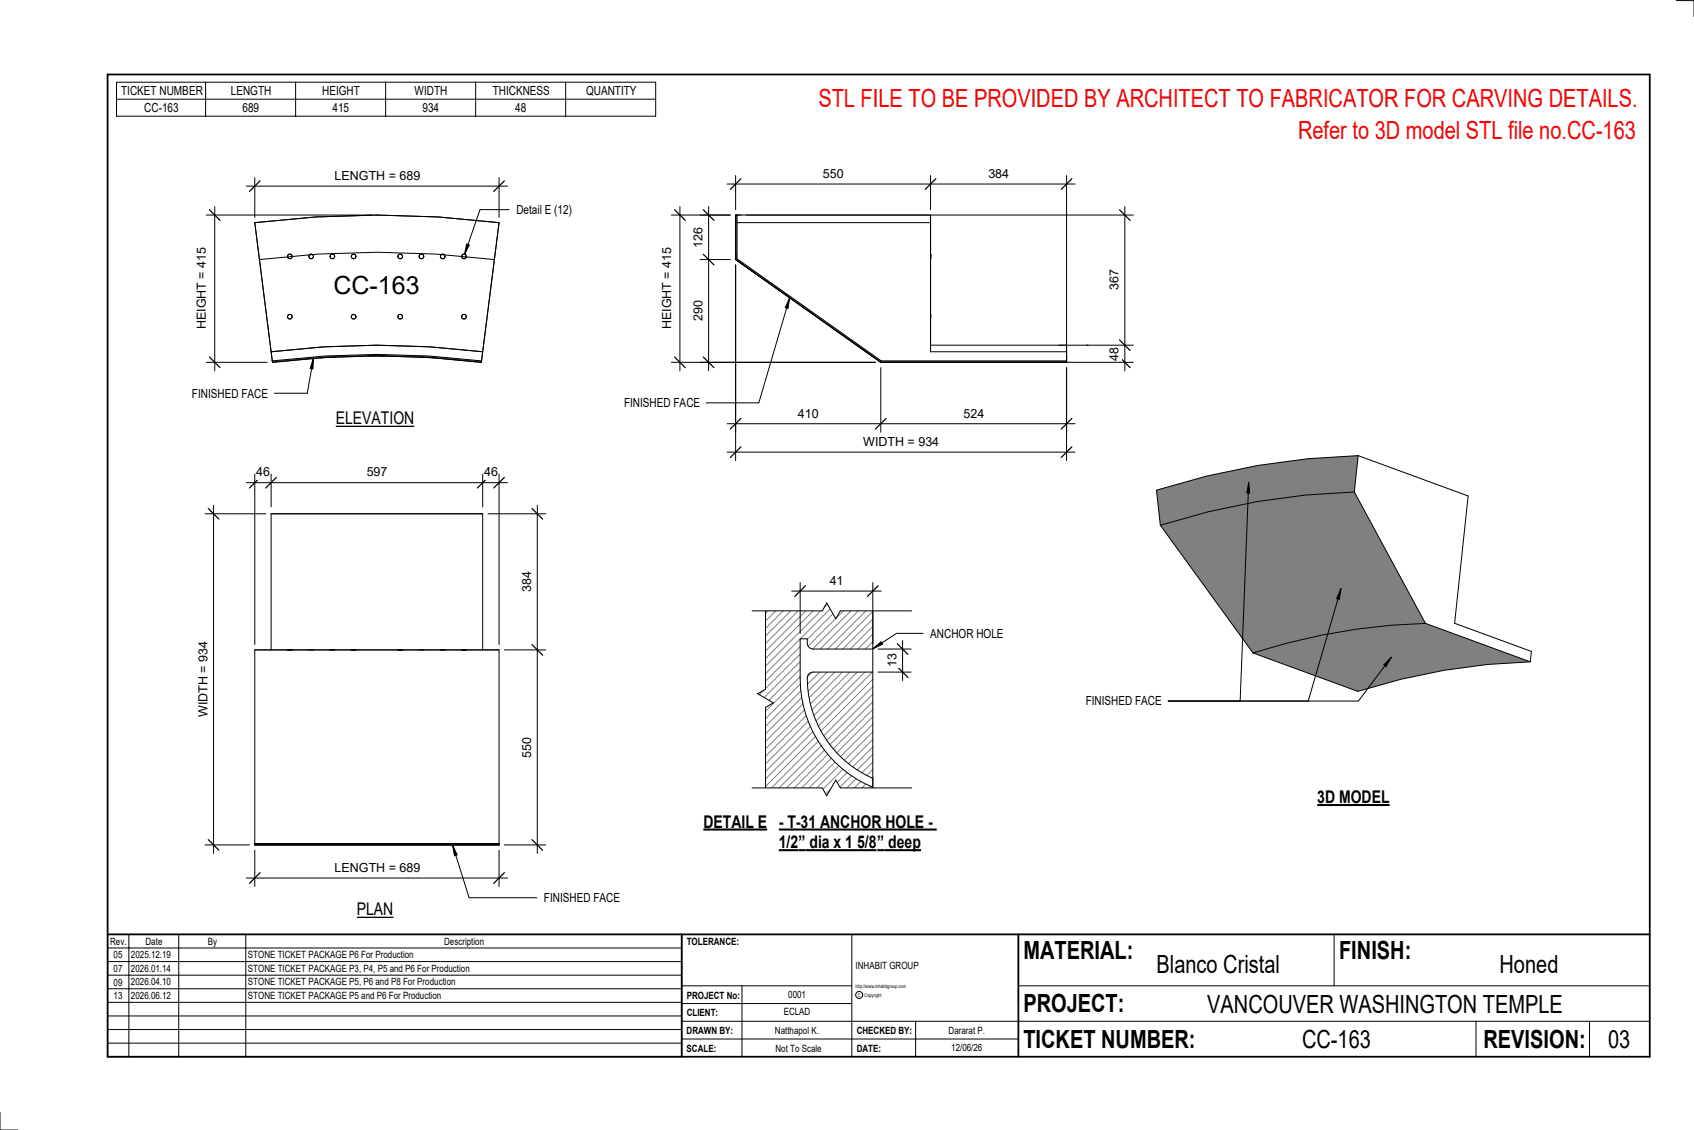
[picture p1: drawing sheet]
<svg xmlns="http://www.w3.org/2000/svg" width="914mm" height="610mm" viewBox="0 0 914 610" stroke-linecap="round" stroke-linejoin="round" font-family="sans-serif">
<g fill="#808080">
<path d="M626 283a376 376 0 0 1 105-18l38 71a334 334 0 0 0-93 16z"/>
<path d="M624 264a391 391 0 0 1 109-18l-2 19a376 376 0 0 0-105 18z"/>
<path d="M676 352a337 337 0 0 1 93-16l57 21a335 335 0 0 0-93 16z"/>
</g>
<path d="M733 246a391 391 0 0 0-109 18l2 19M733 246l-2 19M733 246l59 22-7 68 42 15-1 6M731 265l38 71M731 265a376 376 0 0 0-105 18M626 283l50 69M769 336a334 334 0 0 0-93 16M769 336l57 21M676 352l57 21a335 335 0 0 1 93-16" fill="none" stroke="#000" stroke-width=".54"/>
<path d="M397 116h1v24l78 55h100h-101l-78-55z" fill="#7c7c7c"/>
<g fill="none" stroke="#000" stroke-width=".54">
<path d="M397 116v4zM398 116v24l78 55h100M502 116v4zM502 116h-105v24M397 136v4zM398 120h104M502 138v1M502 139h.1M502 137v1zM502 120v70M397 140l78 55M502 171v1z"/>
<path d="M502 170v1zM475 195h101M502 190h74M576 186h-74v4M576 186v4zM576 192v3zM576 190v5M586 186h1"/>
</g>
<path d="M147 195a456 456 0 0 1 113 0 456 456 0 0 0-113 0z" fill="#7c7c7c"/>
<g fill="none" stroke="#000" stroke-width=".54">
<path d="M203 116h.1M146 190a461 461 0 0 1 115 0M147 195l-7-55a511 511 0 0 1 127 0l-7 55M147 195l-9-75a531 531 0 0 1 131 0l-9 75M147 195a456 456 0 0 1 113 0M181 193h-8M199 192h9M226 193h8M260 195a456 456 0 0 0-113 0"/>
<circle cx="156" cy="138" r="1.2"/>
<circle cx="168" cy="138" r="1.2"/>
<circle cx="179" cy="138" r="1.2"/>
<circle cx="191" cy="138" r="1.2"/>
<circle cx="216" cy="138" r="1.2"/>
<circle cx="227" cy="138" r="1.2"/>
<circle cx="239" cy="138" r="1.2"/>
<circle cx="250" cy="138" r="1.2"/>
<circle cx="156" cy="171" r="1.2"/>
<circle cx="191" cy="171" r="1.2"/>
<circle cx="216" cy="171" r="1.2"/>
<circle cx="250" cy="171" r="1.2"/>
</g>
<path d="M138 455h131v1h-131z" fill="#7c7c7c"/>
<g fill="none" stroke="#000" stroke-width=".54">
<path d="M146 277h115M146 277v74M261 277v74M138 351h123M138 351h131M138 351v105M155 351h3M178 351h3M190 351h2M215 351h2M238 351h2M249 351h3"/>
<path d="M261 351h8M269 351v105M138 456h131M138 455h131M140 456h127"/>
</g>
<path d="M409 324v106h62v-5a64 64 0 0 1-39-59v-21h4v4l2 1h33v-26zM437 364h-1a58 58 0 0 0 35 56v-57h-32z" fill="#fff"/>
<g fill="none" stroke="#808080" stroke-width=".54">
<path d="M412 324l-3 3M416 324l-7 7M420 324l-11 11M424 324l-15 15M428 324l-19 19M432 324l-23 23M436 324l-27 27M440 324l-31 32M444 324l-35 36M448 324l-39 40M452 324l-43 44M456 324l-20 21"/>
<path d="M460 324l-24 25M464 324l-25 26M468 324l-25 26M471 326l-24 24M471 330l-20 20M471 334l-16 16M471 338l-12 12M432 349l-23 23M432 353l-23 23M432 357l-23 23M471 342l-8 8M471 346l-4 4"/>
<path d="M432 361l-23 23M432 365l-23 23M432 369l-23 23M432 373l-23 23M433 376l-24 24M433 380l-24 24M438 363l-2 2M442 363l-6 6M447 363l-11 10M451 363l-14 13M455 363l-18 17M459 363l-21 20"/>
<path d="M463 363l-24 23M467 363l-27 26M471 363l-29 29M471 366l-28 28M471 370l-26 27M471 374l-25 25M471 379l-23 23M434 383l-25 25M435 386l-26 26M436 389l-27 27M437 392l-28 28M439 395l-30 29"/>
<path d="M440 397l-31 32M442 400l-30 30M471 383l-21 21M471 387l-19 19M471 391l-17 17M471 395l-15 15M471 399l-13 13M443 402l-27 28M445 405l-25 25M447 407l-23 23M449 409l-21 21M451 411l-19 19"/>
<path d="M453 413l-17 17M455 415l-15 15M457 417l-13 13M460 418l-12 12M471 403l-11 11M471 407l-8 8M471 411l-6 6M471 415l-3 3M471 419v1M462 420l-9 10M465 422l-8 8M467 423l-6 7"/>
<path d="M470 424l-5 6M471 427l-2 3"/>
</g>
<path d="M378 116h16M382 111v89M378 140h16M378 195h95M409 324h62v106h-62zM471 350h-33l-2-1v-4h-4a122 122 0 0 0 2 36 63 63 0 0 0 37 44M471 363h-32h-2l-1 1a58 58 0 0 0 35 56" fill="none" stroke="#000" stroke-width=".54"/>
<path d="M380 113l5 6M380 137l5 6M380 193l5 5" fill="none" stroke="#000" stroke-width=".67"/>
<g fill="#fff">
<path d="M373 162h8v11h-8z"/>
<path d="M373 123h8v11h-8z"/>
</g>
<path d="M362 116h32M367 111v89M362 195h111" fill="none" stroke="#000" stroke-width=".54"/>
<path d="M364 113l6 6M364 193l6 5" fill="none" stroke="#000" stroke-width=".67"/>
<path d="M356 134h8v44h-8z" fill="#fff"/>
<path d="M403 116h209M607 111v89M571 186h41M574 195h38" fill="none" stroke="#000" stroke-width=".54"/>
<path d="M604 113l6 6M604 183l6 6M604 193l6 5" fill="none" stroke="#000" stroke-width=".67"/>
<g fill="#fff">
<path d="M598 187h7v8h-7z"/>
<path d="M598 146h7v11h-7z"/>
</g>
<path d="M397 143v90M475 198v35M576 198v35M392 229h188" fill="none" stroke="#000" stroke-width=".54"/>
<path d="M400 226l-6 5M478 226l-5 5M579 226l-6 5" fill="none" stroke="#000" stroke-width=".67"/>
<g fill="#fff">
<path d="M520 219h11v8h-11z"/>
<path d="M431 219h11v8h-11z"/>
</g>
<path d="M397 143v106M576 198v51M392 244h188" fill="none" stroke="#000" stroke-width=".54"/>
<path d="M400 241l-6 6M579 241l-6 6" fill="none" stroke="#000" stroke-width=".67"/>
<path d="M466 234h41v8h-41z" fill="#fff"/>
<path d="M392 99h188M397 95v18M502 95v18M576 95v92" fill="none" stroke="#000" stroke-width=".54"/>
<path d="M400 96l-6 6M505 96l-6 6M579 96l-6 6" fill="none" stroke="#000" stroke-width=".67"/>
<g fill="#fff">
<path d="M533 90h12v7h-12z"/>
<path d="M444 90h11v7h-11z"/>
</g>
<path d="M252 132h1l-2 5z" fill="#000"/>
<path d="M275 113h-16l-8 24M252 132h1l-2 5z" fill="none" stroke="#000" stroke-width=".54"/>
<path d="M279 109h29v8h-29z" fill="#fff"/>
<path d="M138 96v21M269 96v21M133 100h141" fill="none" stroke="#000" stroke-width=".54"/>
<path d="M140 98l-5 5M272 98l-5 5" fill="none" stroke="#000" stroke-width=".67"/>
<path d="M181 91h45v8h-45z" fill="#fff"/>
<path d="M111 116h90M116 111v89M111 195h33" fill="none" stroke="#000" stroke-width=".54"/>
<path d="M113 113l6 6M113 193l6 5" fill="none" stroke="#000" stroke-width=".67"/>
<g fill="#fff">
<path d="M105 134h8v44h-8z"/>
<path d="M180 146h47v15h-47z"/>
</g>
<path d="M138 459v19M269 459v19M133 474h141" fill="none" stroke="#000" stroke-width=".54"/>
<path d="M140 471l-5 6M272 471l-5 6" fill="none" stroke="#000" stroke-width=".67"/>
<path d="M181 464h45v8h-45z" fill="#fff"/>
<path d="M138 256v92M146 256v17M261 256v17M269 256v92M133 260h141" fill="none" stroke="#000" stroke-width=".54"/>
<path d="M140 258l-5 5M149 258l-6 5M263 258l-5 5M272 258l-5 5" fill="none" stroke="#000" stroke-width=".67"/>
<g fill="#fff">
<path d="M138 251h8v8h-8z"/>
<path d="M198 251h11v8h-11z"/>
<path d="M261 251h8v8h-8z"/>
</g>
<path d="M263 277h32M290 273v187M272 351h23M272 456h23" fill="none" stroke="#000" stroke-width=".54"/>
<path d="M287 274l6 6M287 348l6 5M287 453l6 6" fill="none" stroke="#000" stroke-width=".67"/>
<g fill="#fff">
<path d="M281 308h7v11h-7z"/>
<path d="M281 398h7v11h-7z"/>
</g>
<path d="M111 277h32M115 273v187M111 456h24" fill="none" stroke="#000" stroke-width=".54"/>
<path d="M112 274l6 6M112 453l6 6" fill="none" stroke="#000" stroke-width=".67"/>
<g fill="#fff">
<path d="M106 346h7v41h-7z"/>
<path d="M380 438h34v11h-34z"/>
</g>
<path d="M380 448h34" fill="none" stroke="#000" stroke-width="1.1" stroke-linecap="butt"/>
<g fill="#fff">
<path d="M420 438h86v11h-86z"/>
<path d="M420 449h11v11h-11z"/>
<path d="M431 449h4v11h-4z"/>
<path d="M435 449h39v11h-39z"/>
<path d="M474 449h3v11h-3z"/>
<path d="M477 449h20v11h-20z"/>
</g>
<path d="M420 448h86M420 459h53M474 459h23" fill="none" stroke="#000" stroke-width="1.1" stroke-linecap="butt"/>
<path d="M407 324h6v48l-4 2 8 5-4 3v48h-6z" fill="#fff"/>
<path d="M413 324v48l-4 2 8 5-4 3v48M471 350l5-4v1zM498 342h-14l-13 8" fill="none" stroke="#000" stroke-width=".54"/>
<path d="M471 350l5-4v1z" fill="#000"/>
<g fill="#fff">
<path d="M502 338h39v8h-39z"/>
<path d="M406 323h86v7h-38l-3 4-5-9-2 5h-38z"/>
</g>
<path d="M406 330h38l2-5 5 9 3-4h38" fill="none" stroke="#000" stroke-width=".54"/>
<path d="M406 425h38l2 4 5-8 3 4h38v7h-86z" fill="#fff"/>
<path d="M474 350h18M487 346v21M474 363h18M406 425h38l2 4 5-8 3 4h38" fill="none" stroke="#000" stroke-width=".54"/>
<path d="M484 360l6 5M484 347l6 6" fill="none" stroke="#000" stroke-width=".67"/>
<path d="M478 353h7v7h-7z" fill="#fff"/>
<path d="M427 319h49M432 314v28M471 314v33" fill="none" stroke="#000" stroke-width=".54"/>
<path d="M435 316l-6 6M474 316l-6 6" fill="none" stroke="#000" stroke-width=".67"/>
<path d="M448 309h7v8h-7z" fill="#fff"/>
<g fill="none" stroke="#000" stroke-width=".54">
<path d="M905 0h9v9M460 504v66M720 504v28M891 504h-341v37M368 532h92M401 532v38M550 532h341M368 551h523M368 541h92M494 551v19M797 551v19M858 551v19"/>
<path d="M368 561h182M0 600v10h10"/>
<circle cx="464" cy="537" r="1.9"/>
</g>
<path d="M58 40h833v530h-833zM58 504h833M368 504v66M550 504v66" fill="none" stroke="#000" stroke-width=".96"/>
<g fill="#fff">
<path d="M652 534h192v15h-192z"/>
<path d="M513 562h17v6h-17z"/>
<path d="M425 533h10v6h-10z"/>
<path d="M423 543h15v6h-15z"/>
<path d="M418 553h24v6h-24z"/>
<path d="M624 513h68v15h-68z"/>
<path d="M809 513h33v15h-33z"/>
<path d="M512 553h20v6h-20z"/>
<path d="M703 553h37v15h-37z"/>
<path d="M442 45h443v16h-443z"/>
<path d="M868 553h12v15h-12z"/>
<path d="M61 512h5v6h-5z"/>
<path d="M61 520h5v6h-5z"/>
<path d="M61 527h5v6h-5z"/>
<path d="M61 534h5v6h-5z"/>
<path d="M701 63h184v15h-184z"/>
<path d="M181 221h43v10h-43z"/>
</g>
<path d="M181 230h43" fill="none" stroke="#000" stroke-width=".69" stroke-linecap="butt"/>
<path d="M193 485h19v11h-19z" fill="#fff"/>
<path d="M193 495h19" fill="none" stroke="#000" stroke-width=".69" stroke-linecap="butt"/>
<path d="M711 424h39v12h-39z" fill="#fff"/>
<path d="M711 434h39" fill="none" stroke="#000" stroke-width="1.1" stroke-linecap="butt"/>
<g fill="none" stroke="#000" stroke-width=".54">
<path d="M63 44h291v19h-291zM63 54h291M111 44v19M160 44v19M208 44v19M257 44v19M305 44v19M426 161l-1 5h-1zM426 161l-16 56h-29M58 504h310v66h-310zM58 519h310M58 511h310"/>
<path d="M70 504v66M96 504v66M133 504v66M58 533h310M58 526h310M58 555h310M58 548h310M58 541h310M58 563h310"/>
</g>
<path d="M426 161l-1 5h-1z" fill="#000"/>
<path d="M337 214h40v7h-40z" fill="#fff"/>
<path d="M244 456l3 5-2 1z" fill="#000"/>
<path d="M244 456l3 5-2 1zM244 456l9 28h37" fill="none" stroke="#000" stroke-width=".54"/>
<path d="M294 481h40v7h-40z" fill="#fff"/>
<path d="M169 193v6h-2z" fill="#000"/>
<path d="M169 193v6h-2zM169 193l-3 19h-18" fill="none" stroke="#000" stroke-width=".54"/>
<path d="M104 208h40v8h-40z" fill="#fff"/>
<path d="M674 260l1 6h-2zM674 260l-5 118M724 318l-1 5h-2zM724 318l-18 60M751 355l-3 5-1-1zM751 355l-18 23h-102" fill="none" stroke="#000" stroke-width=".54"/>
<path d="M674 260l1 6h-2zM724 318l-1 5h-2zM751 355l-3 5-1-1z" fill="#000"/>
<path d="M586 375h41v7h-41z" fill="#fff"/>
<g font-size="13.5" fill="#f00">
<text x="442" y="58">STL FILE TO BE PROVIDED BY ARCHITECT TO FABRICATOR FOR CARVING DETAILS.</text>
<text x="701" y="75">Refer to 3D model STL file no.CC-163</text>
</g>
<g font-size="13.5">
<text x="180" y="159">CC-163</text>
<text x="552" y="517">MATERIAL:</text>
<text x="723" y="517">FINISH:</text>
<text x="624" y="525">Blanco Cristal</text>
<text x="809" y="525">Honed</text>
<text x="552" y="546">PROJECT:</text>
<text x="652" y="546">VANCOUVER WASHINGTON TEMPLE</text>
<text x="552" y="565">TICKET NUMBER:</text>
<text x="703" y="565">CC-163</text>
<text x="801" y="565">REVISION:</text>
<text x="868" y="565">03</text>
</g>
<g font-size="9.4">
<text x="181" y="229">ELEVATION</text>
<text x="711" y="433">3D MODEL</text>
<text x="380" y="446">DETAIL E</text>
<text x="420" y="446">- T-31 ANCHOR HOLE -</text>
<text x="420" y="458">1/2</text>
<text x="431" y="458">”</text>
<text x="437" y="458">dia x 1 5/8</text>
<text x="474" y="458">”</text>
<text x="479" y="458">deep</text>
<text x="193" y="494">PLAN</text>
</g>
<g font-size="6.7">
<text x="65" y="51">TICKET NUMBER</text>
<text x="125" y="51">LENGTH</text>
<text x="174" y="51">HEIGHT</text>
<text x="224" y="51">WIDTH</text>
<text x="266" y="51">THICKNESS</text>
<text x="316" y="51">QUANTITY</text>
<text x="78" y="60">CC-163</text>
<text x="131" y="60">689</text>
<text x="179" y="60">415</text>
<text x="228" y="60">934</text>
<text x="278" y="60">48</text>
<text x="444" y="96">550</text>
<text x="533" y="96">384</text>
<text x="181" y="97">LENGTH = 689</text>
<text x="279" y="115">Detail E (12)</text>
<text x="379" y="134" transform="rotate(-90 379 134)">126</text>
<text x="604" y="157" transform="rotate(-90 604 157)">367</text>
<text x="379" y="173" transform="rotate(-90 379 173)">290</text>
<text x="111" y="178" transform="rotate(-90 111 178)">HEIGHT = 415</text>
<text x="362" y="178" transform="rotate(-90 362 178)">HEIGHT = 415</text>
<text x="604" y="195" transform="rotate(-90 604 195)">48</text>
<text x="104" y="215">FINISHED FACE</text>
<text x="337" y="220">FINISHED FACE</text>
<text x="431" y="225">410</text>
<text x="520" y="225">524</text>
<text x="466" y="241">WIDTH = 934</text>
<text x="138" y="257">46</text>
<text x="198" y="257">597</text>
<text x="261" y="257">46</text>
<text x="448" y="316">41</text>
<text x="287" y="319" transform="rotate(-90 287 319)">384</text>
<text x="502" y="344">ANCHOR HOLE</text>
<text x="484" y="360" transform="rotate(-90 484 360)">13</text>
<text x="586" y="381">FINISHED FACE</text>
<text x="112" y="387" transform="rotate(-90 112 387)">WIDTH = 934</text>
<text x="287" y="409" transform="rotate(-90 287 409)">550</text>
<text x="181" y="470">LENGTH = 689</text>
<text x="294" y="487">FINISHED FACE</text>
</g>
<g font-size="5.4">
<text x="59" y="510">Rev.</text>
<text x="79" y="510">Date</text>
<text x="112" y="510">By</text>
<text x="240" y="510">Description</text>
<text x="371" y="510">TOLERANCE:</text>
<text x="61" y="517">05</text>
<text x="71" y="517">2025.12.19</text>
<text x="134" y="517">STONE TICKET PACKAGE P6 For Production</text>
<text x="61" y="525">07</text>
<text x="71" y="524">2026.01.14</text>
<text x="134" y="524">STONE TICKET PACKAGE P3, P4, P5 and P6 For Production</text>
<text x="462" y="523">INHABIT GROUP</text>
<text x="61" y="532">09</text>
<text x="71" y="532">2026.04.10</text>
<text x="134" y="532">STONE TICKET PACKAGE P5, P6 and P8 For Production</text>
<text x="61" y="539">13</text>
<text x="71" y="539">2026.06.12</text>
<text x="134" y="539">STONE TICKET PACKAGE P5 and P6 For Production</text>
<text x="371" y="539">PROJECT No:</text>
<text x="425" y="538">0001</text>
<text x="371" y="548">CLIENT:</text>
<text x="423" y="548">ECLAD</text>
<text x="371" y="558">DRAWN BY:</text>
<text x="418" y="558">Natthapol K.</text>
<text x="462" y="558">CHECKED BY:</text>
<text x="512" y="558">Dararat P.</text>
<text x="371" y="567">SCALE:</text>
<text x="419" y="567">Not To Scale</text>
<text x="462" y="567">DATE:</text>
<text x="513" y="567">12/06/26</text>
</g>
<g font-size="2.7">
<text x="462" y="533">http://www.inhabitgroup.com</text>
<text x="463" y="538">C</text>
<text x="467" y="538">Copyright</text>
</g>
</svg>
